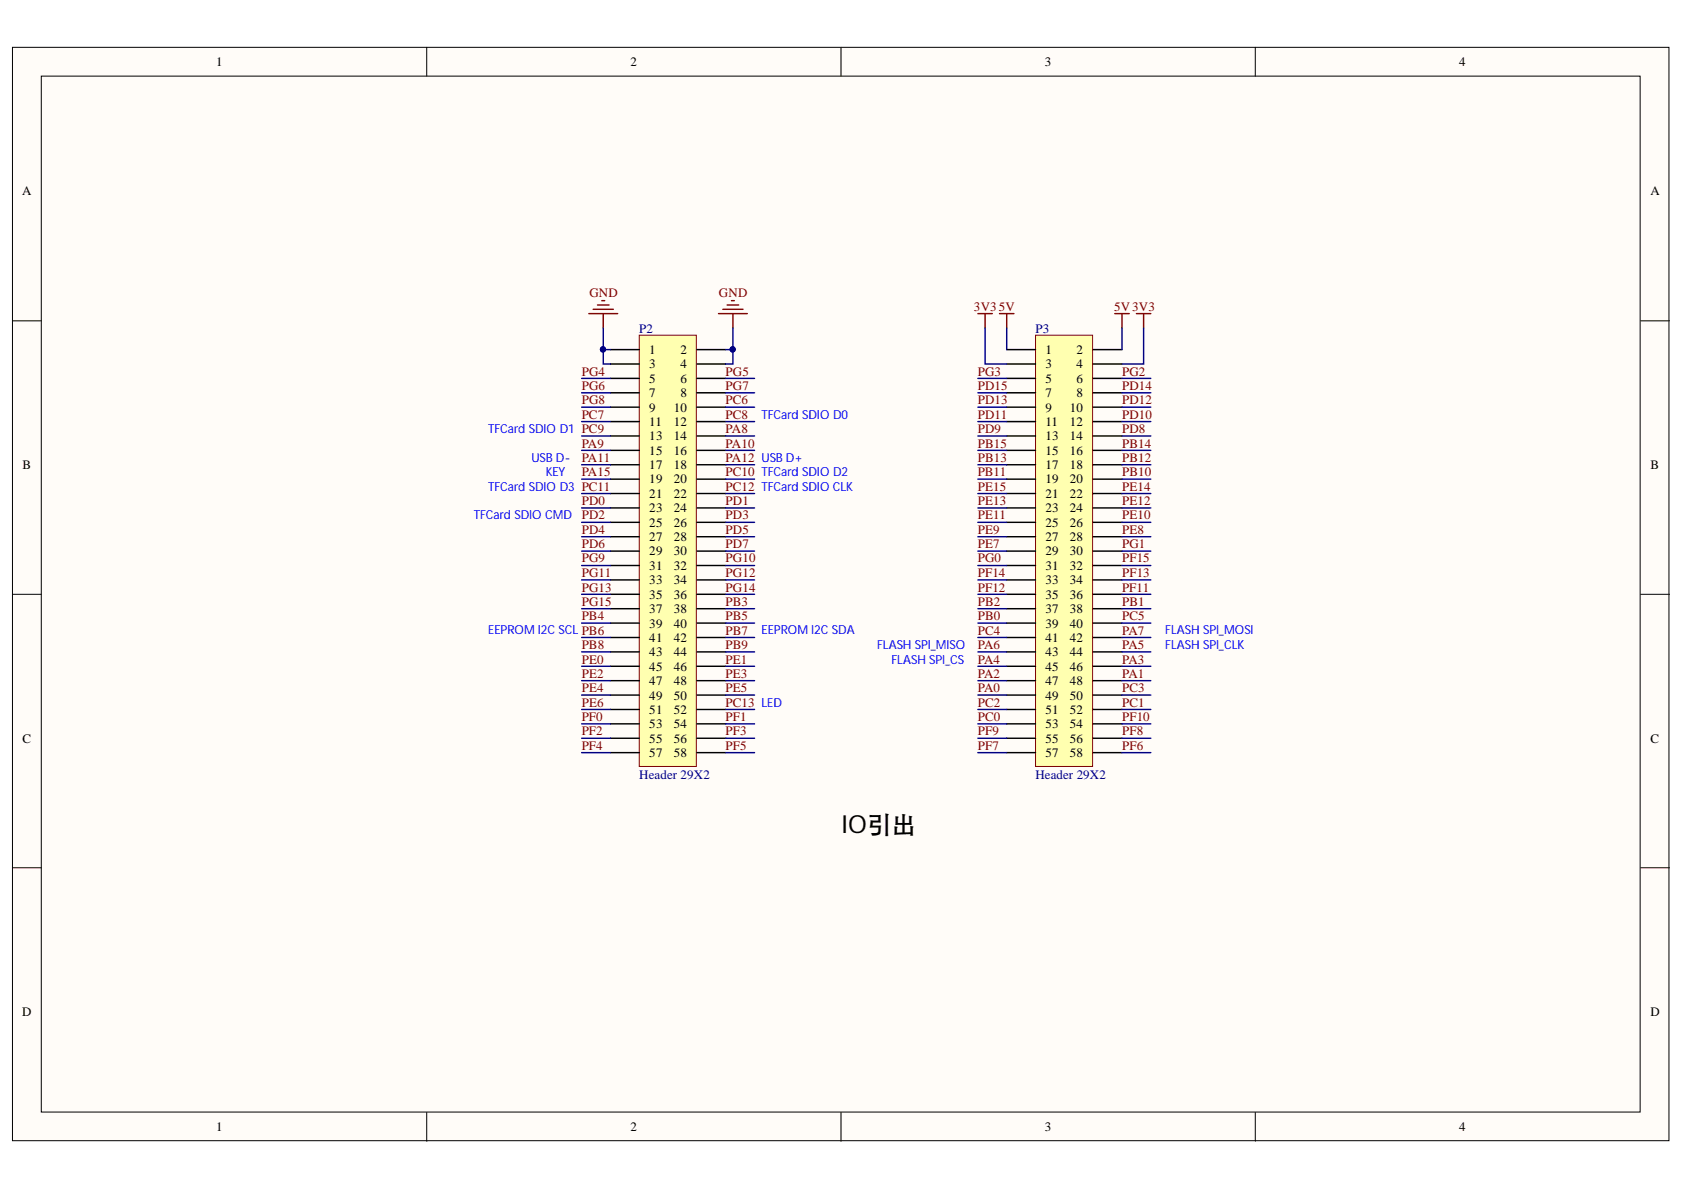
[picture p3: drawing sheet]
<svg xmlns="http://www.w3.org/2000/svg" width="297mm" height="210mm" viewBox="0 0 297 210" stroke-linecap="round" stroke-linejoin="round" font-family="sans-serif">
<g fill="#fffcf8" stroke="#000" stroke-width=".18">
<path d="M2.2 8.3h292.2v192.9h-292.2z"/>
<path d="M7.3 13.4h282v182.8h-282z"/>
</g>
<path d="M75.3 8.3v5.1M148.3 8.3v5.1M221.4 8.3v5.1M2.2 56.6h5.1M289.4 56.6h5.1M2.2 104.8h5.1M289.4 104.8h5.1M2.2 153.1h5.1M289.4 153.1h5.1M75.3 196.2v5.1M148.3 196.2v5.1M221.4 196.2v5.1" fill="none" stroke="#000" stroke-width=".18"/>
<g fill="none" stroke="#800000" stroke-width=".25">
<path d="M103.9 55.3h5M104.6 54.6h3.6M105.4 53.8h2M106.2 53h.5M106.4 55.3v2.6M126.7 55.3h5.1M127.5 54.6h3.6M128.3 53.8h2M129 53h.5M129.3 55.3v2.6M172.5 55.3h2.5M173.8 55.3v2.6"/>
<path d="M176.3 55.3h2.5M177.6 55.3v2.6M196.6 55.3h2.6M197.9 55.3v2.6M200.4 55.3h2.6M201.7 55.3v2.6"/>
</g>
<path d="M112.8 59.1h10v76.1h-10z" fill="#ffffb0" stroke="#800000" stroke-width=".18"/>
<g fill="none" stroke="#000" stroke-width=".25">
<path d="M107.7 61.7h5.1M107.7 64.2h5.1M107.7 66.7h5.1M107.7 69.3h5.1M107.7 71.8h5.1M107.7 74.4h5.1M107.7 76.9h5.1M107.7 79.4h5.1M122.9 61.7h5.1M122.9 64.2h5.1M122.9 66.7h5.1M122.9 69.3h5.1"/>
<path d="M122.9 71.8h5.1M122.9 74.4h5.1M122.9 76.9h5.1M122.9 79.4h5.1M107.7 82h5.1M107.7 84.5h5.1M107.7 87.1h5.1M107.7 89.6h5.1M107.7 92.1h5.1M107.7 94.7h5.1M107.7 97.2h5.1M107.7 99.8h5.1"/>
<path d="M122.9 82h5.1M122.9 84.5h5.1M122.9 87.1h5.1M122.9 89.6h5.1M122.9 92.1h5.1M122.9 94.7h5.1M122.9 97.2h5.1M122.9 99.8h5.1M107.7 102.3h5.1M107.7 104.8h5.1M107.7 107.4h5.1M107.7 109.9h5.1"/>
<path d="M107.7 112.4h5.1M107.7 115h5.1M107.7 117.5h5.1M122.9 102.3h5.1M122.9 104.8h5.1M122.9 107.4h5.1M122.9 109.9h5.1M122.9 112.4h5.1M122.9 115h5.1M122.9 117.5h5.1M107.7 120.1h5.1M107.7 122.6h5.1"/>
<path d="M107.7 125.1h5.1M107.7 127.7h5.1M107.7 130.2h5.1M107.7 132.8h5.1M122.9 120.1h5.1M122.9 122.6h5.1M122.9 125.1h5.1M122.9 127.7h5.1M122.9 130.2h5.1M122.9 132.8h5.1"/>
</g>
<path d="M182.7 59.1h10v76.1h-10z" fill="#ffffb0" stroke="#800000" stroke-width=".18"/>
<g fill="none" stroke="#000" stroke-width=".25">
<path d="M177.6 61.7h5.1M177.6 64.2h5.1M177.6 66.7h5.1M177.6 69.3h5.1M177.6 71.8h5.1M177.6 74.4h5.1M177.6 76.9h5.1M177.6 79.4h5.1M192.8 61.7h5.1M192.8 64.2h5.1M192.8 66.7h5.1M192.8 69.3h5.1"/>
<path d="M192.8 71.8h5.1M192.8 74.4h5.1M192.8 76.9h5.1M192.8 79.4h5.1M177.6 82h5.1M177.6 84.5h5.1M177.6 87.1h5.1M177.6 89.6h5.1M177.6 92.1h5.1M177.6 94.7h5.1M177.6 97.2h5.1M177.6 99.8h5.1"/>
<path d="M192.8 82h5.1M192.8 84.5h5.1M192.8 87.1h5.1M192.8 89.6h5.1M192.8 92.1h5.1M192.8 94.7h5.1M192.8 97.2h5.1M192.8 99.8h5.1M177.6 102.3h5.1M177.6 104.8h5.1M177.6 107.4h5.1M177.6 109.9h5.1"/>
<path d="M177.6 112.4h5.1M177.6 115h5.1M177.6 117.5h5.1M192.8 102.3h5.1M192.8 104.8h5.1M192.8 107.4h5.1M192.8 109.9h5.1M192.8 112.4h5.1M192.8 115h5.1M192.8 117.5h5.1M177.6 120.1h5.1M177.6 122.6h5.1"/>
<path d="M177.6 125.1h5.1M177.6 127.7h5.1M177.6 130.2h5.1M177.6 132.8h5.1M192.8 120.1h5.1M192.8 122.6h5.1M192.8 125.1h5.1M192.8 127.7h5.1M192.8 130.2h5.1M192.8 132.8h5.1"/>
</g>
<g fill="none" stroke="#000080" stroke-width=".25">
<path d="M106.4 57.9v3.8h1.3M129.3 57.9v3.8h-1.3M173.8 57.9v6.3h3.8M177.6 57.9v3.8M197.9 57.9v3.8M201.7 57.9v6.3h-3.8M102.6 66.7h5.1M102.6 69.3h5.1M102.6 71.8h5.1M102.6 74.4h5.1M102.6 76.9h5.1M102.6 79.4h5.1"/>
<path d="M106.4 61.7v2.5h1.3M128 66.7h5.1M128 69.3h5.1M128 71.8h5.1M128 74.4h5.1M128 76.9h5.1M128 79.4h5.1M129.3 61.7v2.5h-1.3M172.5 66.7h5.1M172.5 69.3h5.1M172.5 71.8h5.1M172.5 74.4h5.1"/>
<path d="M172.5 76.9h5.1M172.5 79.4h5.1M197.9 66.7h5.1M197.9 69.3h5.1M197.9 71.8h5.1M197.9 74.4h5.1M197.9 76.9h5.1M197.9 79.4h5.1M102.6 82h5.1M102.6 84.5h5.1M102.6 87.1h5.1M102.6 89.6h5.1"/>
<path d="M102.6 92.1h5.1M102.6 94.7h5.1M102.6 97.2h5.1M102.6 99.8h5.1M128 82h5.1M128 84.5h5.1M128 87.1h5.1M128 89.6h5.1M128 92.1h5.1M128 94.7h5.1M128 97.2h5.1M128 99.8h5.1"/>
<path d="M172.5 82h5.1M172.5 84.5h5.1M172.5 87.1h5.1M172.5 89.6h5.1M172.5 92.1h5.1M172.5 94.7h5.1M172.5 97.2h5.1M172.5 99.8h5.1M197.9 82h5.1M197.9 84.5h5.1M197.9 87.1h5.1M197.9 89.6h5.1"/>
<path d="M197.9 92.1h5.1M197.9 94.7h5.1M197.9 97.2h5.1M197.9 99.8h5.1M102.6 102.3h5.1M102.6 104.8h5.1M102.6 107.4h5.1M102.6 109.9h5.1M102.6 112.4h5.1M102.6 115h5.1M102.6 117.5h5.1M128 102.3h5.1"/>
<path d="M128 104.8h5.1M128 107.4h5.1M128 109.9h5.1M128 112.4h5.1M128 115h5.1M128 117.5h5.1M172.5 102.3h5.1M172.5 104.8h5.1M172.5 107.4h5.1M172.5 109.9h5.1M172.5 112.4h5.1M172.5 115h5.1"/>
<path d="M172.5 117.5h5.1M197.9 102.3h5.1M197.9 104.8h5.1M197.9 107.4h5.1M197.9 109.9h5.1M197.9 112.4h5.1M197.9 115h5.1M197.9 117.5h5.1M102.6 120.1h5.1M102.6 122.6h5.1M102.6 125.1h5.1M102.6 127.7h5.1"/>
<path d="M102.6 130.2h5.1M102.6 132.8h5.1M128 120.1h5.1M128 122.6h5.1M128 125.1h5.1M128 127.7h5.1M128 130.2h5.1M128 132.8h5.1M172.5 120.1h5.1M172.5 122.6h5.1M172.5 125.1h5.1M172.5 127.7h5.1"/>
<path d="M172.5 130.2h5.1M172.5 132.8h5.1M197.9 120.1h5.1M197.9 122.6h5.1M197.9 125.1h5.1M197.9 127.7h5.1M197.9 130.2h5.1M197.9 132.8h5.1"/>
</g>
<g fill="#000080" stroke="#000080" stroke-width=".18">
<circle cx="129.2" cy="61.6" r=".46"/>
<circle cx="106.3" cy="61.6" r=".46"/>
</g>
<text font-size="4.4" x="148.4" y="147">IO引出</text>
<g font-size="2.3">
<text x="38.1" y="11.7">1</text>
<text x="111.2" y="11.7">2</text>
<text x="184.3" y="11.7">3</text>
<text x="257.4" y="11.7">4</text>
<text x="3.9" y="34.5">A</text>
<text x="291.2" y="34.5">A</text>
<text x="114.5" y="62.5">1</text>
<text x="114.5" y="65">3</text>
<text x="120" y="62.5">2</text>
<text x="120" y="65">4</text>
<text x="184.4" y="62.5">1</text>
<text x="184.4" y="65">3</text>
<text x="189.9" y="62.5">2</text>
<text x="189.9" y="65">4</text>
<text x="114.5" y="67.5">5</text>
<text x="114.5" y="70.1">7</text>
<text x="120" y="67.5">6</text>
<text x="120" y="70.1">8</text>
<text x="184.4" y="67.5">5</text>
<text x="184.4" y="70.1">7</text>
<text x="189.9" y="67.5">6</text>
<text x="189.9" y="70.1">8</text>
<text x="114.5" y="72.6">9</text>
<text x="114.5" y="75.1">11</text>
<text x="114.5" y="77.7">13</text>
<text x="118.8" y="72.6">10</text>
<text x="118.8" y="75.1">12</text>
<text x="118.8" y="77.7">14</text>
<text x="184.4" y="72.6">9</text>
<text x="184.4" y="75.1">11</text>
<text x="184.4" y="77.7">13</text>
<text x="188.7" y="72.6">10</text>
<text x="188.7" y="75.1">12</text>
<text x="188.7" y="77.7">14</text>
<text x="4" y="82.7">B</text>
<text x="114.5" y="80.2">15</text>
<text x="114.5" y="82.7">17</text>
<text x="118.8" y="80.2">16</text>
<text x="118.8" y="82.7">18</text>
<text x="184.4" y="80.2">15</text>
<text x="184.4" y="82.7">17</text>
<text x="188.7" y="80.2">16</text>
<text x="188.7" y="82.7">18</text>
<text x="291.2" y="82.7">B</text>
<text x="114.5" y="85.3">19</text>
<text x="114.5" y="87.8">21</text>
<text x="118.8" y="85.3">20</text>
<text x="118.8" y="87.8">22</text>
<text x="184.4" y="85.3">19</text>
<text x="184.4" y="87.8">21</text>
<text x="188.7" y="85.3">20</text>
<text x="188.7" y="87.8">22</text>
<text x="114.5" y="90.3">23</text>
<text x="114.5" y="92.9">25</text>
<text x="114.5" y="95.4">27</text>
<text x="118.8" y="90.3">24</text>
<text x="118.8" y="92.9">26</text>
<text x="118.8" y="95.4">28</text>
<text x="184.4" y="90.3">23</text>
<text x="184.4" y="92.9">25</text>
<text x="184.4" y="95.4">27</text>
<text x="188.7" y="90.3">24</text>
<text x="188.7" y="92.9">26</text>
<text x="188.7" y="95.4">28</text>
<text x="114.5" y="98">29</text>
<text x="114.5" y="100.5">31</text>
<text x="118.8" y="98">30</text>
<text x="118.8" y="100.5">32</text>
<text x="184.4" y="98">29</text>
<text x="184.4" y="100.5">31</text>
<text x="188.7" y="98">30</text>
<text x="188.7" y="100.5">32</text>
<text x="114.5" y="103">33</text>
<text x="114.5" y="105.6">35</text>
<text x="118.8" y="103">34</text>
<text x="118.8" y="105.6">36</text>
<text x="184.4" y="103">33</text>
<text x="184.4" y="105.6">35</text>
<text x="188.7" y="103">34</text>
<text x="188.7" y="105.6">36</text>
<text x="114.5" y="108.2">37</text>
<text x="114.5" y="110.7">39</text>
<text x="114.5" y="113.2">41</text>
<text x="118.8" y="108.2">38</text>
<text x="118.8" y="110.7">40</text>
<text x="118.8" y="113.2">42</text>
<text x="184.4" y="108.2">37</text>
<text x="184.4" y="110.7">39</text>
<text x="184.4" y="113.2">41</text>
<text x="188.7" y="108.2">38</text>
<text x="188.7" y="110.7">40</text>
<text x="188.7" y="113.2">42</text>
<text x="114.5" y="115.8">43</text>
<text x="114.5" y="118.3">45</text>
<text x="118.8" y="115.8">44</text>
<text x="118.8" y="118.3">46</text>
<text x="184.4" y="115.8">43</text>
<text x="184.4" y="118.3">45</text>
<text x="188.7" y="115.8">44</text>
<text x="188.7" y="118.3">46</text>
<text x="114.5" y="120.9">47</text>
<text x="114.5" y="123.4">49</text>
<text x="114.5" y="125.9">51</text>
<text x="118.8" y="120.9">48</text>
<text x="118.8" y="123.4">50</text>
<text x="118.8" y="125.9">52</text>
<text x="184.4" y="120.9">47</text>
<text x="184.4" y="123.4">49</text>
<text x="184.4" y="125.9">51</text>
<text x="188.7" y="120.9">48</text>
<text x="188.7" y="123.4">50</text>
<text x="188.7" y="125.9">52</text>
<text x="4" y="131">C</text>
<text x="114.5" y="128.5">53</text>
<text x="114.5" y="131">55</text>
<text x="118.8" y="128.5">54</text>
<text x="118.8" y="131">56</text>
<text x="184.4" y="128.5">53</text>
<text x="184.4" y="131">55</text>
<text x="188.7" y="128.5">54</text>
<text x="188.7" y="131">56</text>
<text x="291.2" y="131">C</text>
<text x="114.5" y="133.5">57</text>
<text x="118.8" y="133.5">58</text>
<text x="184.4" y="133.5">57</text>
<text x="188.7" y="133.5">58</text>
<text x="3.9" y="179.3">D</text>
<text x="291.2" y="179.3">D</text>
<text x="38.1" y="199.5">1</text>
<text x="111.2" y="199.5">2</text>
<text x="184.3" y="199.5">3</text>
<text x="257.4" y="199.5">4</text>
</g>
<g font-size="2.3" fill="#800000">
<text x="104" y="52.3">GND</text>
<text x="126.8" y="52.3">GND</text>
<text x="171.8" y="54.8">3V35V</text>
<text x="196.5" y="54.8">5V3V3</text>
<text x="102.6" y="66.3">PG4</text>
<text x="102.6" y="68.8">PG6</text>
<text x="102.6" y="71.3">PG8</text>
<text x="128" y="66.3">PG5</text>
<text x="128" y="68.8">PG7</text>
<text x="128" y="71.3">PC6</text>
<text x="172.5" y="71.3">PD13</text>
<text x="172.5" y="68.8">PD15</text>
<text x="172.5" y="66.3">PG3</text>
<text x="197.9" y="71.3">PD12</text>
<text x="197.9" y="68.8">PD14</text>
<text x="197.9" y="66.3">PG2</text>
<text x="102.6" y="73.9">PC7</text>
<text x="128" y="73.9">PC8</text>
<text x="128" y="76.4">PA8</text>
<text x="172.5" y="76.4">PD9</text>
<text x="172.5" y="73.9">PD11</text>
<text x="197.9" y="76.4">PD8</text>
<text x="197.9" y="73.9">PD10</text>
<text x="102.6" y="78.9">PA9</text>
<text x="102.6" y="81.5">PA11</text>
<text x="128" y="78.9">PA10</text>
<text x="128" y="81.5">PA12 USB D+</text>
<text x="172.5" y="81.5">PB13</text>
<text x="172.5" y="78.9">PB15</text>
<text x="197.9" y="81.5">PB12</text>
<text x="197.9" y="78.9">PB14</text>
<text x="102.6" y="84">PA15</text>
<text x="102.6" y="89.1">PD0</text>
<text x="128" y="84">PC10 TFCard SDIO D2</text>
<text x="128" y="86.5">PC12 TFCard SDIO CLK</text>
<text x="128" y="89.1">PD1</text>
<text x="172.5" y="89.1">PE13</text>
<text x="172.5" y="86.5">PE15</text>
<text x="172.5" y="84">PB11</text>
<text x="197.9" y="89.1">PE12</text>
<text x="197.9" y="86.5">PE14</text>
<text x="197.9" y="84">PB10</text>
<text x="102.6" y="91.6">PD2</text>
<text x="102.6" y="94.1">PD4</text>
<text x="128" y="91.6">PD3</text>
<text x="128" y="94.1">PD5</text>
<text x="172.5" y="94.1">PE9</text>
<text x="172.5" y="91.6">PE11</text>
<text x="197.9" y="94.1">PE8</text>
<text x="197.9" y="91.6">PE10</text>
<text x="102.6" y="96.7">PD6</text>
<text x="102.6" y="99.2">PG9</text>
<text x="102.6" y="101.8">PG11</text>
<text x="128" y="96.7">PD7</text>
<text x="128" y="99.2">PG10</text>
<text x="128" y="101.8">PG12</text>
<text x="172.5" y="101.8">PF14</text>
<text x="172.5" y="99.2">PG0</text>
<text x="172.5" y="96.7">PE7</text>
<text x="197.9" y="101.8">PF13</text>
<text x="197.9" y="99.2">PF15</text>
<text x="197.9" y="96.7">PG1</text>
<text x="102.6" y="104.4">PG13</text>
<text x="102.6" y="106.9">PG15</text>
<text x="128" y="104.4">PG14</text>
<text x="128" y="106.9">PB3</text>
<text x="172.5" y="106.9">PB2</text>
<text x="172.5" y="104.4">PF12</text>
<text x="197.9" y="106.9">PB1</text>
<text x="197.9" y="104.4">PF11</text>
<text x="102.6" y="109.4">PB4</text>
<text x="128" y="109.4">PB5</text>
<text x="128" y="112">PB7</text>
<text x="172.5" y="112">PC4</text>
<text x="172.5" y="109.4">PB0</text>
<text x="197.9" y="112">PA7</text>
<text x="197.9" y="109.4">PC5</text>
<text x="102.6" y="114.5">PB8</text>
<text x="102.6" y="117.1">PE0</text>
<text x="102.6" y="119.6">PE2</text>
<text x="128" y="114.5">PB9</text>
<text x="128" y="117.1">PE1</text>
<text x="128" y="119.6">PE3</text>
<text x="172.5" y="119.6">PA2</text>
<text x="172.5" y="117.1">PA4</text>
<text x="172.5" y="114.5">PA6</text>
<text x="197.9" y="119.6">PA1</text>
<text x="197.9" y="117.1">PA3</text>
<text x="197.9" y="114.5">PA5</text>
<text x="102.6" y="122.1">PE4</text>
<text x="102.6" y="124.7">PE6</text>
<text x="128" y="122.1">PE5</text>
<text x="128" y="124.7">PC13 LED</text>
<text x="172.5" y="124.7">PC2</text>
<text x="172.5" y="122.1">PA0</text>
<text x="197.9" y="124.7">PC1</text>
<text x="197.9" y="122.1">PC3</text>
<text x="102.6" y="129.7">PF2</text>
<text x="102.6" y="127.2">PF0</text>
<text x="128" y="129.7">PF3</text>
<text x="128" y="127.2">PF1</text>
<text x="172.5" y="129.7">PF9</text>
<text x="172.5" y="127.2">PC0</text>
<text x="197.9" y="129.7">PF8</text>
<text x="197.9" y="127.2">PF10</text>
<text x="102.6" y="132.3">PF4</text>
<text x="128" y="132.3">PF5</text>
<text x="172.5" y="132.3">PF7</text>
<text x="197.9" y="132.3">PF6</text>
</g>
<g font-size="2.3" fill="#000080">
<text x="112.8" y="58.7">P2</text>
<text x="182.6" y="58.7">P3</text>
<text x="112.8" y="137.3">Header 29X2</text>
<text x="182.6" y="137.3">Header 29X2</text>
</g>
<g font-size="2.2" fill="#00f">
<text x="86.1" y="76.4">TFCard SDIO D1 PC9</text>
<text x="134.3" y="73.9">TFCard SDIO D0</text>
<text x="93.7" y="81.5">USB D-</text>
<text x="86.1" y="86.5">TFCard SDIO D3 PC11</text>
<text x="96.3" y="84">KEY</text>
<text x="83.6" y="91.6">TFCard SDIO CMD</text>
<text x="86.1" y="111.9">EEPROM I2C SCL PB6</text>
<text x="134.3" y="111.9">EEPROM I2C SDA</text>
<text x="205.5" y="111.9">FLASH SPI_MOSI</text>
<text x="154.7" y="114.5">FLASH SPI_MISO</text>
<text x="157.2" y="117.1">FLASH SPI_CS</text>
<text x="205.5" y="114.5">FLASH SPI_CLK</text>
</g>
</svg>
